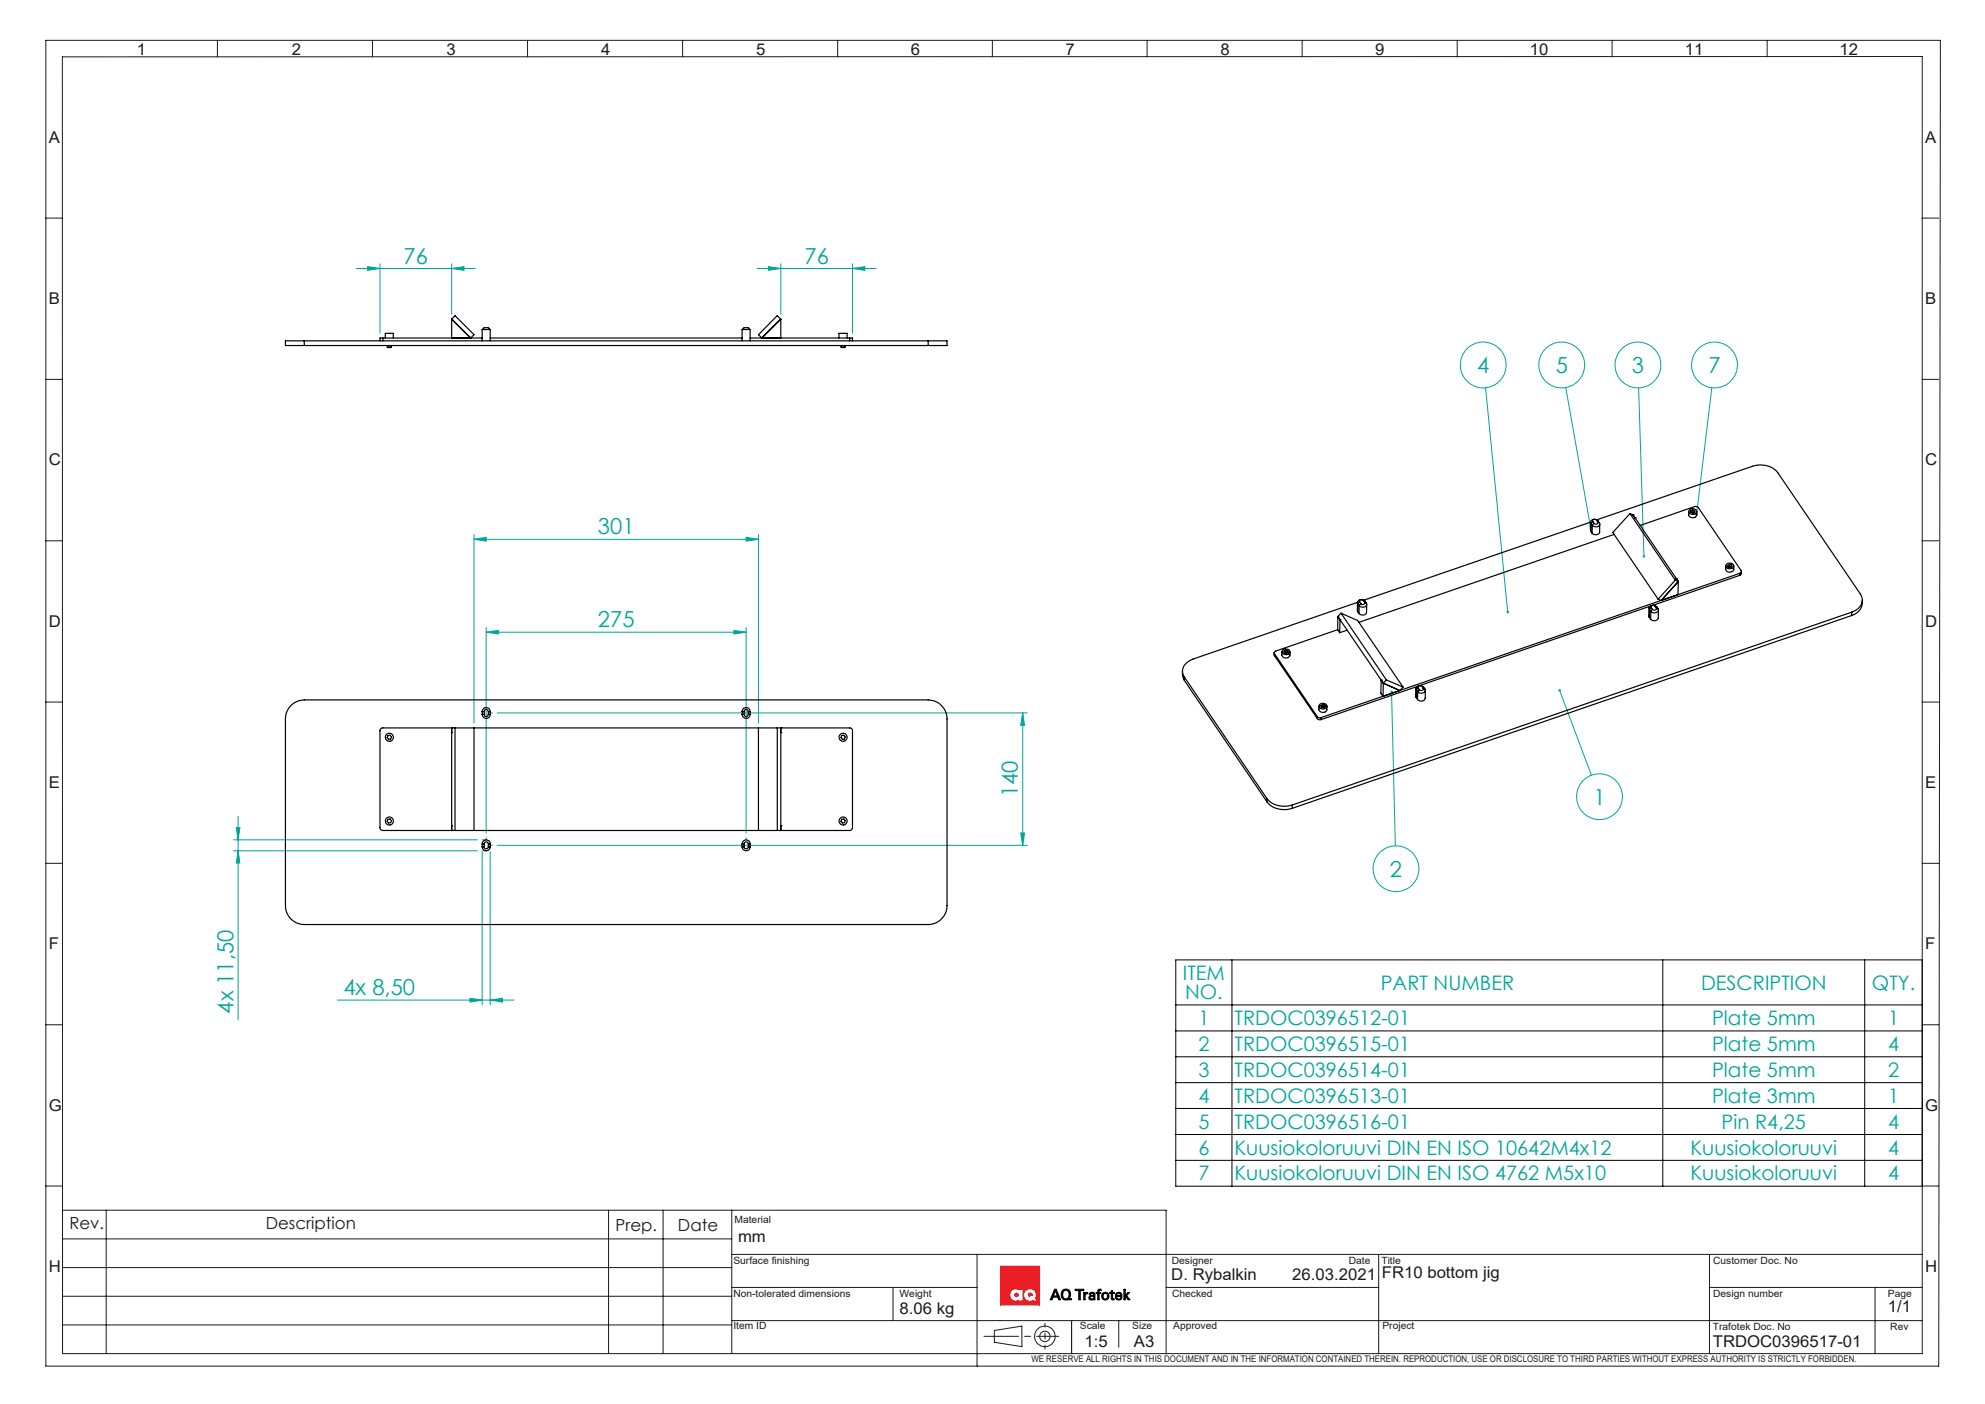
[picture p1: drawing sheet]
<svg xmlns="http://www.w3.org/2000/svg" width="420mm" height="297mm" viewBox="0 0 420 297" stroke-linecap="round" stroke-linejoin="round" font-family="sans-serif">
<g fill="none" stroke="#000" stroke-width=".21">
<path d="M223.1 272.7h.4l.9 2.3h-.4l-.2-.6h-1l-.2 .6h-.4zM223.3 273l.4 1.1h-.8zM224.8 273a1.06 1.06 0 0 1 1.5-.1 1.06 1.06 0 0 1 .1 1.5l-.3 .3h.6v.3h-.9a1.12 1.12 0 0 1-1.2-.5 1.12 1.12 0 0 1 0-1.3zM225 273.2a.77 .77 0 0 1 1 0 .77 .77 0 0 1 .2 1 .69 .69 0 0 1-.9 .5 .69 .69 0 0 1-.4-.9zM227.5 272.7h1.8v.3h-.7v2h-.4v-2h-.7zM229.3 273.4h.3v.3l.6-.3v.3h-.4l-.2 .2v1.1h-.3zM230.6 273.5l.6-.1 .4 .2 .1 1.4h-.3v-.3a.54 .54 0 0 1-.7 .3 .54 .54 0 0 1-.3-.7 .54 .54 0 0 1 .7-.3h.1a.27 .27 0 0 0 0-.4 .27 .27 0 0 0-.4 .1l-.3 .1zM230.7 274.4l.1-.1a.34 .34 0 0 1 .4-.1 .34 .34 0 0 1 .1 .5 .34 .34 0 0 1-.5 0l-.1-.1zM232.4 272.8l.6-.1v.3h-.4v.4h.3v.2h-.3v1.4h-.3v-1.4h-.3v-.2h.3zM233.6 273.7a.54 .54 0 0 1 .7 .5 .54 .54 0 0 1-.8 .5l-.1-.6zM235.1 273.1l.3-.1v.4h.4v.2h-.4v1l.4 .1v.3h-.5l-.2-.3v-1.1h-.3v-.2h.3zM236.1 273.6a.71 .71 0 0 1 .9-.2 .71 .71 0 0 1 .4 .8h-1.1a.44 .44 0 0 0 .3 .6 .44 .44 0 0 0 .5-.3h.3a.76 .76 0 0 1-1.1 .4 .76 .76 0 0 1-.2-1.2z"/>
<path d="M236.4 273.8l.4-.2 .3 .4h-.8zM237.8 272.7h.3v1.3l.6-.6h.3l-.6 .7 .7 .9h-.4l-.6-.9v.9h-.3z"/>
<circle cx="233.9" cy="274.2" r=".81"/>
</g>
<g fill="none" stroke="#191924" stroke-width=".21">
<path d="M9.7 8.5h400.9l-.4 280.5h-400.5zM13.2 12h393.5v274.3h-393.5zM46 8.5v3.5M78.8 8.5v3.5M111.6 8.5v3.5M144.4 8.5v3.5M177.2 8.5v3.5M210 8.5v3.5M242.7 8.5v3.5M275.5 8.5v3.5M308.3 8.5v3.5M341.1 8.5v3.5"/>
<path d="M373.9 8.5v3.5M9.7 46.1h3.5M406.7 46.1h3.5M9.7 80.3h3.5M406.7 80.3h3.5M9.7 114.4h3.5M406.7 114.4h3.5M9.7 148.5h3.5M406.7 148.5h3.5M9.7 182.6h3.5M406.7 182.6h3.5M9.7 216.8h3.5"/>
<path d="M406.7 216.8h3.5M9.7 250.9h3.5M13.2 256h233.5v30.3M22.5 256v30.3M128.8 256v30.3M140.3 256v30.3M154.8 256v30.3M406.7 250.9h3.5M13.2 274.2h141.6M13.2 268.1h141.6M13.2 262.1h141.6M154.8 265.4h251.9"/>
<path d="M154.8 279.4h251.9M154.8 272.3h51.9M188.9 272.3v7.1M206.7 265.4v23.6M226.7 279.4v6.9M236.7 279.4v5.6M246.7 272.3h45M291.7 265.4v20.9M361.7 272.3h45M361.7 265.4v20.9M396.7 272.3h.1M396.7 279.4h.1"/>
<path d="M396.7 272.3v14M13.2 280.3h141.6M210.4 281.4l5.8-.9v4.4l-5.8-1z"/>
<circle cx="221.1" cy="282.7" r="1.1"/>
<circle cx="221.1" cy="282.7" r="2.17"/>
</g>
<g fill="none" stroke="#ed1c24" stroke-width=".21">
<path d="M211.7 267.9h8.3v8.2h-8.3zM217.6 273.6a.55 .55 0 0 1 .7-.1 .55 .55 0 0 1 .2 .7l-.2-.1h-.4l.2 .3a.53 .53 0 0 1-.5-.2 .53 .53 0 0 1 0-.6z"/>
<circle cx="215.1" cy="273.9" r=".49"/>
</g>
<path d="M214 273.3a1.06 1.06 0 0 1 1.5-.3v-.1h.8v2.2h-.8v-.3a1.1 1.1 0 0 1-1.4-.1 1.1 1.1 0 0 1-.1-1.4zM218.9 274.6a1.18 1.18 0 0 0-.5-1.8 1.18 1.18 0 0 0-1.6 1 1.18 1.18 0 0 0 1.3 1.3l.5-.1" fill="none" stroke="#fff" stroke-width=".21"/>
<path d="M208.2 282.7h15.8" fill="none" stroke="#191924" stroke-width=".21" stroke-dasharray="15.2 1.3 1.3 1.3" stroke-dashoffset="7.9"/>
<path d="M221.1 279.9v5.5" fill="none" stroke="#191924" stroke-width=".21" stroke-dasharray="15.2 1.3 1.3 1.3" stroke-dashoffset="14.4"/>
<path d="M218.9 274.6l.4 .5h-.6l-.1-.1" fill="none" stroke="#808080" stroke-width=".21"/>
<path d="M237.8 272.7v2.3h.3v-.9l.6 .9h.4l-.7-.9 .6-.7h-.3l-.6 .6v-1.3zM236.3 273.5l-.3 .5a.73 .73 0 0 0 .4 1 .73 .73 0 0 0 1-.5h-.3l-.1 .2-.4 .1-.2-.2-.1-.3 1.1-.1a.71 .71 0 0 0-.3-.7 .71 .71 0 0 0-.8 0zM236.4 273.7l.5-.1 .2 .4h-.8zM235.1 273.1v.3h-.3v.2h.3v1.2l.2 .2h.4l.1-.3h-.4v-1.1h.4v-.2h-.4v-.4zM233.5 273.8l.4-.2a.55 .55 0 0 1 .5 .7 .55 .55 0 0 1-.9 .3l-.1-.3zM233.1 274.2a.81 .81 0 0 0 1.6 0 .81 .81 0 0 0-1.6 0zM232.3 272.8v.6h-.3v.2h.3v1.4h.3v-1.4h.3v-.2h-.3v-.3l.4-.1v-.3zM230.6 273.5l-.1 .3h.3l.1-.2h.4a.28 .28 0 0 1 0 .4 .28 .28 0 0 1-.4 0l-.4 .2-.1 .6 .5 .2 .5-.3v.3h.3l-.1-1.4-.4-.2zM230.7 274.4l.7-.2v.3l-.3 .3h-.2l-.2-.2zM229.3 273.4v1.6h.3v-1l.2-.3h.4v-.3l-.4 .1-.2 .2v-.3zM227.5 272.7v.3h.7v2h.4v-2h.7v-.3zM225.1 273.1a.78 .78 0 0 1 1 .1 .78 .78 0 0 1 0 1 .68 .68 0 0 1-.9 .5 .68 .68 0 0 1-.3-.9zM224.8 273a1.15 1.15 0 0 0-.3 1.3 1.15 1.15 0 0 0 1.2 .7h1v-.3h-.6a1.11 1.11 0 0 0 .3-1.5 1.11 1.11 0 0 0-1.5-.3zM223.3 273l.4 1.1h-.8zM223.1 272.7l-.9 2.3h.4l.2-.6h1l.2 .6h.4l-.9-2.3z" fill-rule="evenodd" fill="#000"/>
<path d="M214.2 273a1.07 1.07 0 0 1 1.3 0v-.1h.8v2.2h-.8v-.3a1.12 1.12 0 0 1-1.5-.2 1.12 1.12 0 0 1 .2-1.6zM211.7 267.9v8.2h8.3v-8.2zM217 273.2a1.2 1.2 0 0 1 1.6-.2 1.2 1.2 0 0 1 .3 1.6l.4 .5h-.6l-.1-.1a1.2 1.2 0 0 1-1.6-.2 1.2 1.2 0 0 1 0-1.6zM214.6 273.9a.5 .5 0 0 0 1 0 .5 .5 0 0 0-1 0zM217.6 273.5v.1a.51 .51 0 0 0 0 .6 .51 .51 0 0 0 .5 .2l-.2-.3h.4l.2 .1-.1-.6-.3-.2z" fill-rule="evenodd" fill="#ed1c24"/>
<path d="M214.6 273.9a.5 .5 0 0 1 1 0 .5 .5 0 0 1-1 0zM214.2 273a1.12 1.12 0 0 0-.2 1.6 1.12 1.12 0 0 0 1.5 .2v.3h.8v-2.2h-.8v.1a1.08 1.08 0 0 0-1.3 0zM217.6 273.5l.6-.1 .3 .5v.3l-.2-.1h-.4l.2 .3h-.4a.52 .52 0 0 1-.1-.9zM217 273.2a1.2 1.2 0 0 0 0 1.5 1.2 1.2 0 0 0 1.6 .3l.1 .1h.6l-.4-.5a1.2 1.2 0 0 0-.3-1.6 1.2 1.2 0 0 0-1.6 .2z" fill-rule="evenodd" fill="#fff"/>
<g fill="none" stroke="#00a599" stroke-width=".21">
<path d="M75.4 56.8h25.2M77.8 56.4l2.6 .4-2.6 .4zM80.4 55.8v14.7M95.6 56.8l2.6-.4v.8zM95.6 55.8v10.7M160.2 56.8h25.2M162.6 56.4l2.6 .4-2.6 .4zM165.2 55.8v10.7M180.4 56.8l2.6-.4v.8zM180.4 55.8v14.7M314.3 82l4.7 47.5M331.3 82l5.2 29.4"/>
<path d="M346.7 82.1l1.1 35.6M362.2 82l-3.2 26.7M100.3 114.1l2.6-.4v.8zM100.3 113.1v39.9M100.3 114.1h60.2M157.9 113.7l2.6 .4-2.6 .4zM160.5 113.1v39.9M102.9 133.7l2.6-.4v.8zM102.9 132.7v43.5M102.9 133.7h55M155.3 133.3l2.6 .4-2.6 .4zM157.9 132.7v43.5"/>
<path d="M103.7 150.8h.5M105.2 150.8h112.2M216.4 150.8l.4 2.6h-.8zM216.4 150.8v28M294.4 146.3l.8 32.6M330 146l6.7 18M49.4 177.7h51.6M49.4 180h51.6M50 175.1h.8l-.4 2.6zM50.4 172.7v43.1M50.4 180l.4 2.6h-.8zM102 180h.9"/>
<path d="M102.9 177.2v.5h-.9M103.7 178.8h.5M105.2 178.8h112.2M157.9 177.2v.5M216 176.2h.8l-.4 2.6zM102 180.1v32.5M103.7 180.1v32.5M71.4 211.6h37.3M99.4 211.2l2.6 .4-2.6 .4zM103.7 211.6l2.6-.4v.8z"/>
<circle cx="313.8" cy="77.2" r="4.8"/>
<circle cx="330.4" cy="77.2" r="4.8"/>
<circle cx="346.6" cy="77.2" r="4.8"/>
<circle cx="362.8" cy="77.2" r="4.8"/>
<circle cx="338.4" cy="168.5" r="4.8"/>
<circle cx="295.4" cy="183.8" r="4.8"/>
</g>
<path d="M248.8 203.1h157.9v47.8h-157.9zM248.8 218.1h157.9M248.8 212.6h157.9M260.7 203.1v47.8M351.8 203.1v47.8M394.5 203.1v47.8M248.8 223.6h157.9M248.8 229h157.9M248.8 234.5h157.9M248.8 240h157.9M248.8 245.5h157.9" fill="none" stroke="#000" stroke-width=".21"/>
<g fill="#00a599">
<path d="M318.8 129.3a.27 .27 0 0 0 0 .3 .27 .27 0 0 0 .3 .1l-.1-.2 .1 .2a.27 .27 0 0 0 .2-.4 .27 .27 0 0 0-.5 0zM336.3 111.2v.1a.26 .26 0 0 0 0 .3 .26 .26 0 0 0 .3 .1l-.1-.3 .1 .3a.27 .27 0 0 0 .1-.4 .27 .27 0 0 0-.4-.1zM347.7 117.5a.27 .27 0 0 0-.1 .3 .27 .27 0 0 0 .3 .2l-.1-.3 .1 .3 .1-.1a.28 .28 0 0 0 .1-.3 .28 .28 0 0 0-.4-.1zM358.8 108.5l-.1 .3 .3 .1v-.2v.2a.27 .27 0 0 0 .3-.3 .27 .27 0 0 0-.5-.1zM329.8 145.9a.27 .27 0 0 0 0 .4 .27 .27 0 0 0 .4-.2 .27 .27 0 0 0-.3-.3l.1 .2-.1-.2zM294.2 146.2a.26 .26 0 0 0 .1 .4 .26 .26 0 0 0 .3-.2 .26 .26 0 0 0-.2-.3v.2v-.2z"/>
<path d="M102.9 133.7l2.6-.4v.8zM155.3 133.3l2.6 .4-2.6 .4z"/>
<path d="M50.4 180l.4 2.6h-.8zM50 175.1h.8l-.4 2.6z"/>
<path d="M216 176.2h.8l-.4 2.6zM216.4 150.8l.4 2.6h-.8z"/>
<path d="M180.4 56.8l2.6-.4v.8zM162.6 56.4l2.6 .4-2.6 .4z"/>
<path d="M100.3 114.1l2.6-.4v.8zM157.9 113.7l2.6 .4-2.6 .4zM99.4 211.2l2.6 .4-2.6 .4zM103.7 211.6l2.6-.4v.8zM77.8 56.4l2.6 .4-2.6 .4zM95.6 56.8l2.6-.4v.8z"/>
</g>
<g fill="none" stroke="#000" stroke-width=".25">
<path d="M64.4 72.1h-4v1h4M64.4 72.1v1M64.4 72.1h132M64.4 73.1h132M81 71.5h-.6v.6M81 71.5h21M81 71.5v.6M81.5 71.5v-1h1.7v1M82 73.4h.8M82 73.4l.1 .1 .7-.1M82 73.1v.3M82.8 73.1v.3"/>
<path d="M95.6 67.5v4M96.3 66.8l4 4-.7 .7-4-4zM102 69.7h1.7M102 69.7l.4-.4h.9l.4 .4M102 69.7v2.4M103.7 69.7v2.4M103.7 71.5h53.3M157 69.7h1.7M157 69.7l.4-.4h.9l.4 .4M157 69.7v2.4M158.7 69.7v2.4M158.7 71.5h21.1"/>
<path d="M164.5 66.8l.7 .7-4 4-.7-.7zM165.2 67.5v4M177.5 71.5v-1h1.7v1M178 73.4h.8M178 73.4v.1l.8-.1M178 73.1v.3M178.8 73.1v.3M179.8 71.5h.6v.6M179.8 71.5v.6M196.4 72.1h4v1h-4M196.4 72.1v1M336.6 112.4v-1.9l-48 16.5"/>
<path d="M336.6 112.4l.3 .4M336.6 110.7l.3 .4M336.6 110.7v1.7M336.9 111.1v1.7M337 110.3l.3 .4M337 110.3l-.4 .4M337.3 110.7l-.4 .4M337.8 110a.42 .42 0 0 0-.5-.2 .42 .42 0 0 0-.3 .5M337.8 110l.3 .4M337.8 110l.3 .2M337.9 110l32.9-11.4a4.9 4.9 0 0 1 5.4 1.4l17.4 25.7a2.43 2.43 0 0 1-1.3 3.6l-.5 .2M338.1 110.4a.43 .43 0 0 1-.3 .5 .43 .43 0 0 1-.5-.2"/>
<path d="M338.1 110.4l.3 .2M338.1 110.2a.81 .81 0 0 0-.9-.4 .81 .81 0 0 0-.6 .9M338.1 110.2l.3 .4M338.4 110.6a.82 .82 0 0 1-.5 .9 .82 .82 0 0 1-1-.4M338.5 110.9v1.6a.9 .9 0 0 1-.8 .6 .9 .9 0 0 1-.8-.3M341.5 113.1l-54 18.6M344.9 108.7l9.6 14M344.9 108.7l.6 .2M344.9 108.7l-3.7 3.9 9.6 14.1M345.5 108.9h.1M345.5 108.9l9.6 14.1M345.5 108.9l.4 .7"/>
<path d="M345.9 109.6h.1M347 111.2l11.6-4.1 .6 .1 9.2 13.5a.37 .37 0 0 1-.3 .6M357.3 108.2v.7a.91 .91 0 0 0 .8 .6 .91 .91 0 0 0 .9-.6v-.7M357.6 107.8a.83 .83 0 0 1 .9-.2 .83 .83 0 0 1 .5 .8 .89 .89 0 0 1-1 .4 .89 .89 0 0 1-.7-.7zM358.1 107.9l-.3 .2v.3l.4 .1 .4-.1v-.4M358.1 107.9l.5 .1M358.1 108.3l-.3 .1M358.1 107.9v.4M358.6 108l-.1 .4-.4-.1M365.2 119.7l-.1 .7a.91 .91 0 0 0 .9 .6 .91 .91 0 0 0 .9-.6v-.7M365.4 119.3a.83 .83 0 0 1 .9-.2 .83 .83 0 0 1 .5 .8 .89 .89 0 0 1-.9 .4 .89 .89 0 0 1-.7-.7zM366 119.4l-.4 .2v.3l.4 .1 .4-.1v-.4"/>
<path d="M366 119.4l.4 .1M366 119.8l-.3 .1M366 119.8l.4 .1M366 119.4v.4M366.4 119.5v.4M269.6 138.1l.1 .6M269.7 138.3l9 13.3M269.7 138.7l9 13.3M269.7 138.3v.4M271.3 137.9l-.1 .7a.91 .91 0 0 0 .9 .6 .91 .91 0 0 0 .8-.6v-.7M271.5 137.4a.83 .83 0 0 1 .9-.1 .83 .83 0 0 1 .5 .8 .89 .89 0 0 1-1 .4 .89 .89 0 0 1-.6-.7zM272.1 137.5l-.4 .2v.4"/>
<path d="M272.1 137.5l.4 .2M272.1 137.9l-.4 .2M272.1 137.5v.4M272.5 137.7v.3l-.4 .2-.4-.1M272.5 137.7v.3l-.4-.1M283 133.2l-13.1 4.5a.37 .37 0 0 0-.2 .6M283 133.2l.5 .6M283.1 130.4h.1M283.1 130.4l9.6 14.1M283.1 130.4l-.1 2.8M283.5 131.1h.1M283.5 131.1v2.7"/>
<path d="M283.7 129.7l-.6 .7M283.7 129.7l9.6 14.1M283.7 129.7l3.6 1.6 9.6 14M285 133.3l-1.5 .5M287.3 129.4l-.1-2-34.8 12a2.57 2.57 0 0 0-1.8 3.9M287.3 129.4l.2 .4M287.3 127.7l.3 .4M287.3 127.7v1.7M287.6 128.1l-.1 1.7M287.7 127.3l.2 .4M287.7 127.3l-.4 .4M287.9 127.7l-.3 .4"/>
<path d="M288.5 127a.42 .42 0 0 0-.5-.2 .42 .42 0 0 0-.3 .5M288.5 127l.2 .4M288.5 127l.3 .2M288.7 127.4a.44 .44 0 0 1-.2 .5 .44 .44 0 0 1-.6-.2M288.7 127.4l.4 .2M288.8 127.2a.82 .82 0 0 0-1-.4 .82 .82 0 0 0-.5 .9M288.8 127.2l.3 .4M289.1 127.6a.81 .81 0 0 1-.5 .9 .81 .81 0 0 1-1-.4M289.2 127.8l-.1 1.7a.9 .9 0 0 1-.7 .6 .9 .9 0 0 1-.9-.3M348.9 128.6l.1 2M349 130.6l.3 .4M349 128.9l.3 .4"/>
<path d="M349 128.9v1.7M349.1 128.2l-48.7 16.8M349.3 129.3v1.7M349.4 128.5l.2 .4M349.4 128.5l-.4 .4M349.6 128.9l-.3 .4M350.2 128.2a.44 .44 0 0 0-.5-.1 .44 .44 0 0 0-.3 .4M350.2 128.2l.2 .4M350.2 128.2l.4 .2M350.4 128.6a.44 .44 0 0 1-.2 .5 .44 .44 0 0 1-.6-.2M350.4 128.6l.4 .2M350.6 128.4a.84 .84 0 0 0-1-.4 .84 .84 0 0 0-.6 .9"/>
<path d="M350.6 128.4l.2 .4M350.8 128.8a.81 .81 0 0 1-.5 .9 .81 .81 0 0 1-1-.4M350.8 126.7l.7 .3M350.9 129v1.7a.94 .94 0 0 1-1.6 .3M354.5 122.7l.6 .3M354.5 122.7l-3.7 4M354.6 122.4h.1M354.6 122.4l.5 .6M355.1 123l-3.6 4M355.1 123l-.1 2.8-3.5 1.2M368.1 121.3l-88.6 30.5M368.1 121.3v.4"/>
<path d="M368.1 121.7l-18.4 6.4M368.5 120.9l-.1 .6-.3 .2M391.8 129.5l-118.4 40.8M391.8 129.5v.7M391.8 130.2l-118.4 40.8M394.1 127a2.96 2.96 0 0 1-2.3 3.2M61.8 149l1.5-.8 1.1-.1h132a4 4 0 0 1 4 4v39.5a4 4 0 0 1-4 4h-132a4 4 0 0 1-4-4v-39.5a4 4 0 0 1 1.4-3.1zM80.5 154.2l.4-.2h98.9a.6 .6 0 0 1 .6 .6v20.5a.6 .6 0 0 1-.6 .6h-98.8a.6 .6 0 0 1-.6-.6zM82.1 155.6l.5-.1 .2 .4-.1 .4-.5 .1-.3-.4zM95.6 155h.1M95.6 154h.1M95.6 154v21.7"/>
<path d="M96.3 154v21.7M100.3 154v21.7M102 151.1a.85 .85 0 0 0 .9 .9 .85 .85 0 0 0 .8-.9M102 150.5a.85 .85 0 0 1 .9-.8 .85 .85 0 0 1 .8 .8M102 151.1h.4M102 150.5h.4M102 150.5v.6M102.4 151.1a.44 .44 0 0 0 .5 .5 .44 .44 0 0 0 .4-.5M102.4 150.5a.44 .44 0 0 1 .5-.4 .44 .44 0 0 1 .4 .4M102.4 150.5v.6M103.3 151.1h.4M103.3 150.5v.6"/>
<path d="M103.3 150.5h.4M103.7 150.5v.6M157 150.5a.85 .85 0 0 1 .9-.8 .85 .85 0 0 1 .8 .8M157 151.1a.85 .85 0 0 0 .9 .9 .85 .85 0 0 0 .8-.9M157 151.1h.4M157 150.5h.4M157 150.5v.6M157.4 150.5a.44 .44 0 0 1 .5-.4 .44 .44 0 0 1 .4 .4M157.4 151.1a.44 .44 0 0 0 .5 .5 .44 .44 0 0 0 .4-.5M157.4 150.5v.6M158.3 151.1h.4M158.3 150.5h.4"/>
<path d="M158.3 150.5v.6M158.7 150.5v.6M160.5 154v21.7M164.5 154v21.7M165.2 155h.1M165.2 154h.1M165.2 154v21.7M178.1 155.6l.4-.1 .3 .4-.1 .4-.5 .1-.3-.4zM250.2 142l.1 1.2 .3 .8M250.6 143.3l17.5 25.6M250.6 143.3v.7M250.6 144l17.5 25.6"/>
<path d="M278.7 151.6l.5 .3 .3-.1M278.7 152l.4 .3 .4-.1M278.7 151.6v.4M279.1 149.4l-.1 .7a.89 .89 0 0 0 .9 .6 .89 .89 0 0 0 .8-.6l.1-.7M279.3 148.9a.83 .83 0 0 1 .9-.1 .83 .83 0 0 1 .5 .8 .89 .89 0 0 1-.9 .4 .89 .89 0 0 1-.7-.7zM279.5 151.8v.4M279.9 149l-.4 .2v.4M279.9 149l.4 .2M279.9 149.4l-.3 .2M279.9 149.4l.4 .2M279.9 149v.4M280.3 149.2l.1 .3-.4 .2-.5-.1"/>
<path d="M280.3 149.2v.3M292.2 143.9h.1M292.2 143.9v2.7l.4 .7M292.7 144.5l3.5 1.6M292.7 144.5l-.1 2.8M293.3 143.8l-.6 .7M293.3 143.8l3.6 1.5M296.2 146.1l-3.6 1.2M296.9 145.3l-.7 .8M299.6 145.6v2M299.6 147.6l.3 .4M299.7 145.9l.3 .4"/>
<path d="M299.7 145.9l-.1 1.7M299.8 145.2l-20.3 7M300 146.3l-.1 1.7M300.1 145.5l.2 .4M300.1 145.5l-.4 .4M300.3 145.9l-.3 .4M300.9 145.2a.44 .44 0 0 0-.5-.1 .44 .44 0 0 0-.3 .4M300.9 145.2l.2 .4M300.9 145.2l.3 .2M301.1 145.6a.44 .44 0 0 1-.3 .5 .44 .44 0 0 1-.5-.2M301.1 145.6l.4 .2M301.2 145.4a.91 .91 0 0 0-.9-.4 .91 .91 0 0 0-.7 .7l.1 .2"/>
<path d="M301.2 145.4l.3 .4M301.5 145.8a.8 .8 0 0 1-.4 .9 .8 .8 0 0 1-1-.2l-.1-.2M301.6 146v1.7a.91 .91 0 0 1-.8 .6 .91 .91 0 0 1-.9-.3M82.1 173.3l.5-.1 .2 .4-.1 .4-.5 .1-.3-.4zM95.6 174.7h.1M95.6 175.7h.1M102 179.1a.85 .85 0 0 0 .9 .9 .85 .85 0 0 0 .8-.9M102 178.5a.85 .85 0 0 1 .9-.8 .85 .85 0 0 1 .8 .8M102 178.5v.6M102 179.1h.4M102 178.5h.4M102.4 179.1a.44 .44 0 0 0 .5 .5 .44 .44 0 0 0 .4-.5"/>
<path d="M102.4 178.5a.44 .44 0 0 1 .5-.4 .44 .44 0 0 1 .4 .4M102.4 178.5v.6M103.3 178.5v.6M103.3 179.1h.4M103.3 178.5h.4M103.7 178.5v.6M157 178.5a.85 .85 0 0 1 .9-.8 .85 .85 0 0 1 .8 .8M157 179.1a.85 .85 0 0 0 .9 .9 .85 .85 0 0 0 .8-.9M157 178.5v.6M157 179.1h.4M157 178.5h.4M157.4 178.5a.44 .44 0 0 1 .5-.4 .44 .44 0 0 1 .4 .4"/>
<path d="M157.4 179.1a.44 .44 0 0 0 .5 .5 .44 .44 0 0 0 .4-.5M157.4 178.5v.6M158.3 178.5v.6M158.3 179.1h.4M158.3 178.5h.4M158.7 178.5v.6M165.2 175.7h.1M165.2 174.7h.1M178.1 173.3l.4-.1 .3 .4-.1 .4-.5 .1-.3-.4zM268.1 168.9a4.9 4.9 0 0 0 5.3 1.4M268.1 169.6a4.8 4.8 0 0 0 5.3 1.4M268.1 168.9v.7"/>
<path d="M273.4 170.3v.7"/>
<circle cx="82.4" cy="156" r=".85"/>
<circle cx="178.4" cy="156" r=".85"/>
<circle cx="82.4" cy="173.7" r=".85"/>
<circle cx="178.4" cy="173.7" r=".85"/>
</g>
<g font-size="4.7" fill="#00a599">
<text x="85.4" y="55.8">76</text>
<text x="170.2" y="55.8">76</text>
<text x="312.6" y="78.9">4</text>
<text x="329.2" y="78.9">5</text>
<text x="345.3" y="78.9">3</text>
<text x="361.5" y="78.9">7</text>
<text x="126.5" y="113">301</text>
<text x="126.5" y="132.7">275</text>
<text x="215.4" y="168.7" transform="rotate(-90 215.4 168.7)">140</text>
<text x="337.2" y="170.2">1</text>
<text x="294.1" y="185.5">2</text>
<text x="49.4" y="214.4" transform="rotate(-90 49.4 214.4)">4x 11,50</text>
<text x="72.7" y="210.5">4x 8,50</text>
</g>
<g font-size="4.2" fill="#00a599">
<text x="250.3" y="207.3">ITEM</text>
<text x="292.1" y="209.3">PART NUMBER</text>
<text x="359.9" y="209.3">DESCRIPTION</text>
<text x="396.1" y="209.3">QTY.</text>
<text x="250.8" y="211.4">NO.</text>
<text x="253.6" y="216.8">1</text>
<text x="261.2" y="216.8">TRDOC0396512-01</text>
<text x="362.3" y="216.8">Plate 5mm</text>
<text x="399.5" y="216.8">1</text>
<text x="253.6" y="227.8">3</text>
<text x="253.6" y="222.3">2</text>
<text x="261.2" y="227.8">TRDOC0396514-01</text>
<text x="261.2" y="222.3">TRDOC0396515-01</text>
<text x="362.3" y="222.3">Plate 5mm</text>
<text x="362.3" y="227.8">Plate 5mm</text>
<text x="399.5" y="227.8">2</text>
<text x="399.5" y="222.3">4</text>
<text x="253.6" y="233.3">4</text>
<text x="261.2" y="233.3">TRDOC0396513-01</text>
<text x="362.3" y="233.3">Plate 3mm</text>
<text x="399.5" y="233.3">1</text>
<text x="253.6" y="238.8">5</text>
<text x="261.2" y="238.8">TRDOC0396516-01</text>
<text x="364.3" y="238.8">Pin R4,25</text>
<text x="399.5" y="238.8">4</text>
<text x="253.6" y="244.2">6</text>
<text x="261.2" y="244.2">Kuusiokoloruuvi DIN EN ISO 10642M4x12</text>
<text x="357.7" y="244.2">Kuusiokoloruuvi</text>
<text x="399.5" y="244.2">4</text>
<text x="253.6" y="249.7">7</text>
<text x="261.2" y="249.7">Kuusiokoloruuvi DIN EN ISO 4762 M5x10</text>
<text x="357.7" y="249.7">Kuusiokoloruuvi</text>
<text x="399.5" y="249.7">4</text>
</g>
<g font-size="3.5" fill="#191924">
<text x="14.7" y="260">Rev.</text>
<text x="56.2" y="260">Description</text>
<text x="130.2" y="260.5">Prep.</text>
<text x="143.5" y="260.5">Date</text>
</g>
<g font-size="3.4" fill="#191924">
<text x="29" y="11.6">1</text>
<text x="61.7" y="11.6">2</text>
<text x="94.5" y="11.6">3</text>
<text x="127.2" y="11.6">4</text>
<text x="160" y="11.6">5</text>
<text x="192.7" y="11.6">6</text>
<text x="225.5" y="11.6">7</text>
<text x="258.2" y="11.6">8</text>
<text x="291" y="11.6">9</text>
<text x="323.7" y="11.6">10</text>
<text x="356.5" y="11.6">11</text>
<text x="389.2" y="11.6">12</text>
<text x="10.4" y="30.2">A</text>
<text x="407.4" y="30.2">A</text>
<text x="10.4" y="64.3">B</text>
<text x="407.4" y="64.3">B</text>
<text x="10.4" y="98.4">C</text>
<text x="407.4" y="98.4">C</text>
<text x="10.4" y="132.6">D</text>
<text x="407.4" y="132.6">D</text>
<text x="10.4" y="166.7">E</text>
<text x="407.4" y="166.7">E</text>
<text x="10.4" y="200.8">F</text>
<text x="407.4" y="200.8">F</text>
<text x="10.4" y="234.9">G</text>
<text x="407.4" y="234.9">G</text>
<text x="156.2" y="262.8">mm</text>
<text x="10.4" y="269.1">H</text>
<text x="407.4" y="269.1">H</text>
<text x="247.8" y="270.7">D. Rybalkin</text>
<text x="273.4" y="270.7">26.03.2021</text>
<text x="292.4" y="270.4">FR10 bottom jig</text>
<text x="190.3" y="277.9">8.06 kg</text>
<text x="399.4" y="277.5">1/1</text>
<text x="229.4" y="284.9">1:5</text>
<text x="239.9" y="284.9">A3</text>
<text x="362.4" y="284.9">TRDOC0396517-01</text>
</g>
<g font-size="2.1" fill="#191924">
<text x="155.4" y="258.7">Material</text>
<text x="155.2" y="267.4">Surface finishing</text>
<text x="247.9" y="267.3">Designer</text>
<text x="285.4" y="267.3">Date</text>
<text x="292.3" y="267.3">Title</text>
<text x="362.5" y="267.3">Customer Doc. No</text>
<text x="155.2" y="274.3">Non-tolerated dimensions</text>
<text x="190.3" y="274.3">Weight</text>
<text x="248" y="274.4">Checked</text>
<text x="362.5" y="274.4">Design number</text>
<text x="399.4" y="274.4">Page</text>
<text x="155.2" y="281.2">Item ID</text>
<text x="228.5" y="281.2">Scale</text>
<text x="239.6" y="281.2">Size</text>
<text x="248.2" y="281.2">Approved</text>
<text x="292.5" y="281.2">Project</text>
<text x="362.4" y="281.3">Trafotek Doc. No</text>
<text x="400" y="281.3">Rev</text>
</g>
<text font-size="1.9" fill="#191924" x="218.2" y="288">WE RESERVE ALL RIGHTS IN THIS DOCUMENT AND IN THE INFORMATION CONTAINED THEREIN. REPRODUCTION, USE OR DISCLOSURE TO THIRD PARTIES WITHOUT EXPRESS AUTHORITY IS STRICTLY FORBIDDEN.</text>
</svg>
